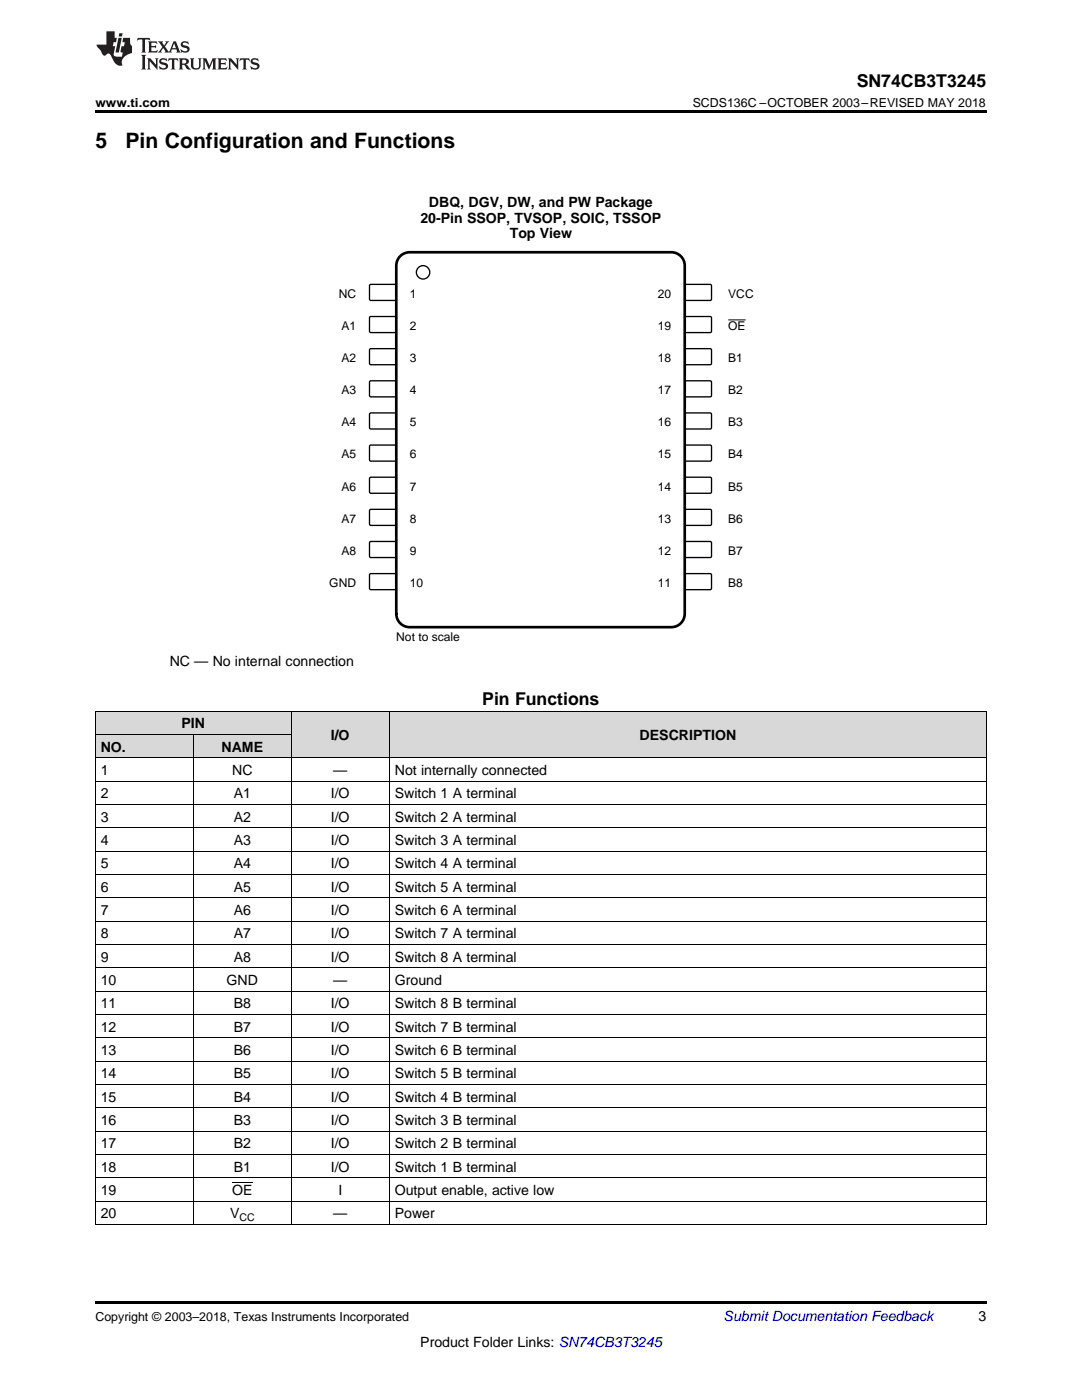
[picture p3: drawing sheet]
<svg xmlns="http://www.w3.org/2000/svg" width="216mm" height="279mm" viewBox="0 0 216 279" stroke-linecap="round" stroke-linejoin="round" font-family="sans-serif">
<g fill="#d8d8d8">
<path d="M58.1 142h19.6v9.3h-19.6z"/>
<path d="M77.7 142h119.1v9.3h-119.1z"/>
<path d="M19 146.6h19.6v4.7h-19.6z"/>
<path d="M38.6 146.6h19.5v4.7h-19.5z"/>
<path d="M19 142h19.6v4.6h-19.6z"/>
<path d="M38.6 142h19.5v4.6h-19.5z"/>
</g>
<path d="M19 259.7h177.8v.5h-177.8z" fill="#000"/>
<g fill="none" stroke="#000" stroke-width=".2">
<path d="M19 155.9h177.8M19 151.3h177.8M19 146.6h39.1M19 141.9h177.8M19.1 142v102.4M38.5 146.6v97.8M58.1 142v102.4M77.7 142v102.4M196.8 142v102.4M19 179.2h177.8M19 174.5h177.8M19 169.9h177.8"/>
<path d="M19 165.2h177.8M19 160.6h177.8M19 197.8h177.8M19 193.2h177.8M19 188.5h177.8M19 183.9h177.8M19 216.4h177.8M19 211.8h177.8M19 207.1h177.8M19 202.5h177.8M19 239.7h177.8M19 235.1h177.8"/>
<path d="M19 230.4h177.8M19 225.8h177.8M19 221.1h177.8M19 244.4h177.8"/>
</g>
<path d="M73.8 56.9l.2-.1h4.9l.2 .2-.1 2.8-.2 .2-4.9-.1-.2-.2z" fill-rule="evenodd" fill="#fff"/>
<path d="M73.8 56.9l.2-.1h4.9l.2 .2-.1 2.8-.2 .2-4.9-.1-.2-.2z" fill="none" stroke="#000" stroke-width=".27"/>
<path d="M136.7 56.9l.2-.1h4.9l.2 .2-.1 2.8-.2 .2-4.9-.1-.2-.2z" fill-rule="evenodd" fill="#fff"/>
<path d="M136.7 56.9l.2-.1h4.9l.2 .2-.1 2.8-.2 .2-4.9-.1-.2-.2z" fill="none" stroke="#000" stroke-width=".27"/>
<path d="M73.8 63.3l.2-.1h4.9l.2 .2-.1 2.8-.2 .2-4.9-.1-.2-.2z" fill-rule="evenodd" fill="#fff"/>
<path d="M73.8 63.3l.2-.1h4.9l.2 .2-.1 2.8-.2 .2-4.9-.1-.2-.2z" fill="none" stroke="#000" stroke-width=".27"/>
<path d="M136.7 63.3l.2-.1h4.9l.2 .2-.1 2.8-.2 .2-4.9-.1-.2-.2z" fill-rule="evenodd" fill="#fff"/>
<path d="M136.7 63.3l.2-.1h4.9l.2 .2-.1 2.8-.2 .2-4.9-.1-.2-.2z" fill="none" stroke="#000" stroke-width=".27"/>
<path d="M145.3 63.8h3.5" fill="none" stroke="#000" stroke-width=".2"/>
<path d="M73.8 69.7l.2-.1h4.9l.2 .2-.1 2.9-.2 .1h-4.9l-.2-.3z" fill-rule="evenodd" fill="#fff"/>
<path d="M73.8 69.7l.2-.1h4.9l.2 .2-.1 2.9-.2 .1h-4.9l-.2-.3z" fill="none" stroke="#000" stroke-width=".27"/>
<path d="M136.7 69.7l.2-.1h4.9l.2 .2-.1 2.9-.2 .1h-4.9l-.2-.3z" fill-rule="evenodd" fill="#fff"/>
<path d="M136.7 69.7l.2-.1h4.9l.2 .2-.1 2.9-.2 .1h-4.9l-.2-.3z" fill="none" stroke="#000" stroke-width=".27"/>
<path d="M73.8 76.1l.2-.1h4.9l.2 .3-.1 2.8-.2 .1h-4.9l-.2-.3z" fill-rule="evenodd" fill="#fff"/>
<path d="M73.8 76.1l.2-.1h4.9l.2 .3-.1 2.8-.2 .1h-4.9l-.2-.3z" fill="none" stroke="#000" stroke-width=".27"/>
<path d="M136.7 76.1l.2-.1h4.9l.2 .3-.1 2.8-.2 .1h-4.9l-.2-.3z" fill-rule="evenodd" fill="#fff"/>
<path d="M136.7 76.1l.2-.1h4.9l.2 .3-.1 2.8-.2 .1h-4.9l-.2-.3z" fill="none" stroke="#000" stroke-width=".27"/>
<path d="M73.8 82.5l.2-.1h4.9l.2 .3-.1 2.8-.2 .1h-4.9l-.2-.3z" fill-rule="evenodd" fill="#fff"/>
<path d="M73.8 82.5l.2-.1h4.9l.2 .3-.1 2.8-.2 .1h-4.9l-.2-.3z" fill="none" stroke="#000" stroke-width=".27"/>
<path d="M136.7 82.5l.2-.1h4.9l.2 .3-.1 2.8-.2 .1h-4.9l-.2-.3z" fill-rule="evenodd" fill="#fff"/>
<path d="M136.7 82.5l.2-.1h4.9l.2 .3-.1 2.8-.2 .1h-4.9l-.2-.3z" fill="none" stroke="#000" stroke-width=".27"/>
<path d="M73.8 89l.2-.2 4.9 .1 .2 .2-.1 2.8-.2 .1h-4.9l-.2-.2z" fill-rule="evenodd" fill="#fff"/>
<path d="M73.8 89l.2-.2 4.9 .1 .2 .2-.1 2.8-.2 .1h-4.9l-.2-.2z" fill="none" stroke="#000" stroke-width=".27"/>
<path d="M136.7 89l.2-.2 4.9 .1 .2 .2-.1 2.8-.2 .1h-4.9l-.2-.2z" fill-rule="evenodd" fill="#fff"/>
<path d="M136.7 89l.2-.2 4.9 .1 .2 .2-.1 2.8-.2 .1h-4.9l-.2-.2z" fill="none" stroke="#000" stroke-width=".27"/>
<path d="M73.9 95.3h5l.2 .2-.1 2.8-.2 .1h-4.9l-.2-.2v-2.7z" fill-rule="evenodd" fill="#fff"/>
<path d="M73.9 95.3h5l.2 .2-.1 2.8-.2 .1h-4.9l-.2-.2v-2.7z" fill="none" stroke="#000" stroke-width=".27"/>
<path d="M136.8 95.3h5l.2 .2-.1 2.8-.2 .1h-4.9l-.2-.2v-2.7z" fill-rule="evenodd" fill="#fff"/>
<path d="M136.8 95.3h5l.2 .2-.1 2.8-.2 .1h-4.9l-.2-.2v-2.7z" fill="none" stroke="#000" stroke-width=".27"/>
<path d="M73.9 101.7h5l.2 .2-.1 2.8-.2 .2-4.9-.1-.2-.2v-2.7z" fill-rule="evenodd" fill="#fff"/>
<path d="M73.9 101.7h5l.2 .2-.1 2.8-.2 .2-4.9-.1-.2-.2v-2.7z" fill="none" stroke="#000" stroke-width=".27"/>
<path d="M136.8 101.7h5l.2 .2-.1 2.8-.2 .2-4.9-.1-.2-.2v-2.7z" fill-rule="evenodd" fill="#fff"/>
<path d="M136.8 101.7h5l.2 .2-.1 2.8-.2 .2-4.9-.1-.2-.2v-2.7z" fill="none" stroke="#000" stroke-width=".27"/>
<path d="M73.9 108.1h5l.2 .2-.1 2.8-.2 .2-4.9-.1-.2-.2v-2.7z" fill-rule="evenodd" fill="#fff"/>
<path d="M73.9 108.1h5l.2 .2-.1 2.8-.2 .2-4.9-.1-.2-.2v-2.7z" fill="none" stroke="#000" stroke-width=".27"/>
<path d="M136.8 108.1h5l.2 .2-.1 2.8-.2 .2-4.9-.1-.2-.2v-2.7z" fill-rule="evenodd" fill="#fff"/>
<path d="M136.8 108.1h5l.2 .2-.1 2.8-.2 .2-4.9-.1-.2-.2v-2.7z" fill="none" stroke="#000" stroke-width=".27"/>
<path d="M73.8 114.6l.2-.1h4.9l.2 .2-.1 2.9-.2 .1-4.9-.1-.2-.2z" fill-rule="evenodd" fill="#fff"/>
<path d="M73.8 114.6l.2-.1h4.9l.2 .2-.1 2.9-.2 .1-4.9-.1-.2-.2z" fill="none" stroke="#000" stroke-width=".27"/>
<path d="M136.8 114.5h5l.2 .2-.1 2.9-.2 .1-4.9-.1-.2-.2v-2.7z" fill-rule="evenodd" fill="#fff"/>
<g fill="none" stroke="#000" stroke-width=".27">
<path d="M136.8 114.5h5l.2 .2-.1 2.9-.2 .1-4.9-.1-.2-.2v-2.7z"/>
<circle cx="84.4" cy="54.3" r="1.34"/>
</g>
<path d="M79.7 51.3a2.67 2.67 0 0 1 2-1h52.3a2.67 2.67 0 0 1 2.6 2.7v69.5a2.67 2.67 0 0 1-2.6 2.7h-52.3a2.67 2.67 0 0 1-2.6-2.7v-69.5v-.6z" fill="none" stroke="#000" stroke-width=".53"/>
<path d="M19 22h177.8v.5h-177.8z" fill="#000"/>
<g fill="#231f20">
<path d="M27.5 7.6l-.1 .5 .4-.2h.6v.1v2.1l-.2 .4h1l-.3-.4v-2.1l.1-.1h.5l.5 .2-.2-.5zM29.5 8.3l.2 .3v1.5l-.2 .4h1.8l.2-.6a1.04 1.04 0 0 1-1.3 .2v-.7h.6l.3 .2v-.6l-.3 .2h-.6v-.6l.8-.1 .4 .3-.2-.5zM31.5 8.3l.9 1.1-.9 1.1h.8l-.2-.2 .5-.7 .4 .7-.2 .2h1.5l-.1-.2 .1-.4h.9l.1 .4-.2 .2h1l-.3-.3-.7-1.9h-.5l-.9 2-.8-1 .9-1h-.8l.1 .3-.3 .5-.4-.6 .2-.2zM34.7 8.6l.4 1h-.7zM36.3 8.4a.63 .63 0 0 0-.2 .7 .63 .63 0 0 0 .6 .4l.6 .2 .1 .2a.75 .75 0 0 1-.7 .4 .75 .75 0 0 1-.6-.5l.1 .7 .1-.1a1.11 1.11 0 0 0 1.5-.6 1.13 1.13 0 0 0-1.2-.8l-.1-.4a1.04 1.04 0 0 1 1.2 .2l-.2-.5-.1 .1-.5-.2zM28.2 10.9l.2 .4v2.2l-.2 .4h1l-.3-.4v-2.2l.3-.4zM29.3 11.6l.3 .4v1.5l-.3 .4h.8l-.2-.4v-1.3l1.5 1.7v-1.9l.2-.4h-.7l.2 .4v.9l-1.1-1.3zM32 11.8a.62 .62 0 0 0-.2 .7 .62 .62 0 0 0 .6 .4l.6 .1 .1 .3a.76 .76 0 0 1-.7 .3 .76 .76 0 0 1-.6-.4l.1 .7 .1-.1a1.11 1.11 0 0 0 1.5-.6 1.13 1.13 0 0 0-1.2-.8l-.1-.4a1.04 1.04 0 0 1 1.2 .2l-.2-.6-.1 .1-.5-.1zM33.7 11.6l-.2 .6a.61 .61 0 0 1 .8-.3v1.6l-.2 .4h.9l-.2-.4v-1.6a.63 .63 0 0 1 .8 .3l-.2-.6zM35.6 11.6l.3 .4v1.5l-.3 .4h1l-.2-.2v-.8l.5 .2a.76 .76 0 0 0 1.2 .7l-1-1a.58 .58 0 0 0 .6-.5 .58 .58 0 0 0-.5-.6zM36.4 11.9h.1a.45 .45 0 0 1 .5 .1 .45 .45 0 0 1 .1 .5l-.7 .2zM37.9 11.6l.2 .2a2.17 2.17 0 0 0 .3 1.9 .99 .99 0 0 0 1.6-.6v-1.1l.2-.4h-.7l.2 .2a1.92 1.92 0 0 1-.2 1.8 .6 .6 0 0 1-.9-.5v-1.1l.2-.4zM40.4 11.6l.2 .4v1.5l-.2 .4h.7l-.2-.4v-1.4l.8 1.8 .8-1.8v1.4l-.2 .4h.9l-.2-.4v-1.5l.2-.4h-.8l-.6 1.5-.6-1.5zM43.4 11.6l.2 .4v1.5l-.2 .4h1.8l.2-.6a1.04 1.04 0 0 1-1.3 .1v-.6h.5l.4 .2v-.6l-.4 .2h-.5v-.7h.8l.3 .3-.1-.6zM45.5 11.6l.2 .4v1.5l-.2 .4h.7l-.2-.4v-1.3l1.5 1.7v-1.9l.2-.4h-.7l.2 .4v.9l-1.1-1.3zM47.9 11.6l-.1 .6a.61 .61 0 0 1 .8-.3v1.6l-.3 .4h1l-.3-.4 .1-1.6a.63 .63 0 0 1 .7 .3l-.1-.6zM50.2 11.8a.62 .62 0 0 0-.2 .7 .62 .62 0 0 0 .6 .4l.6 .1 .2 .3a.76 .76 0 0 1-.8 .3 .76 .76 0 0 1-.6-.4l.1 .7 .2-.1a1.11 1.11 0 0 0 1.5-.6 1.13 1.13 0 0 0-1.3-.8l-.1-.4a1.04 1.04 0 0 1 1.2 .2l-.1-.6-.2 .1-.5-.1z"/>
<path d="M21.2 6.3v2.6h-1.9l.1 .4 .7 .9a.91 .91 0 0 0 1 .8 .56 .56 0 0 1 .5-.3 .56 .56 0 0 1 .5 .3l.4 .8a1.53 1.53 0 0 0 1.9 1.2 1.54 1.54 0 0 1 1-2.1l.9-.3v-1.4a1.52 1.52 0 0 1-.3-1.6h-1.4l-.2 .8h.5l-.2 .8h-.4l-.2 1v.2l.4 .1-.2 .8a1.93 1.93 0 0 1-1.6-.3l.3-1.8h-.5l.2-.8h.4l.2-.8h-.4v-1.3zM23.6 7.6l-.6 2.9h.7l.6-2.9zM23.8 6.6l-.1 .7h.6l.2-.7z"/>
</g>
<path d="M46.3 236h4.1" fill="none" stroke="#000" stroke-width=".2"/>
<g font-size="4.2">
<text x="19" y="29.6">5</text>
<text x="25" y="29.6">Pin Configuration and Functions</text>
</g>
<g font-size="3.5">
<text x="171" y="17.3">SN74CB3T3245</text>
<text x="96.2" y="140.7">Pin Functions</text>
</g>
<g font-size="2.8">
<text x="85.6" y="41.2">DBQ, DGV, DW, and PW Package</text>
<text x="83.9" y="44.4">20-Pin SSOP, TVSOP, SOIC, TSSOP</text>
<text x="101.7" y="47.6">Top View</text>
<text x="33.9" y="133">NC — No internal connection</text>
<text x="36.2" y="145.4">PIN</text>
<text x="66" y="147.7">I/O</text>
<text x="127.6" y="147.7">DESCRIPTION</text>
<text x="20.1" y="150">NO.</text>
<text x="20.1" y="154.7">1</text>
<text x="44.2" y="150">NAME</text>
<text x="46.3" y="154.7">NC</text>
<text x="66.5" y="154.7">—</text>
<text x="78.8" y="154.7">Not internally connected</text>
<text x="20.1" y="159.3">2</text>
<text x="46.6" y="159.3">A1</text>
<text x="66" y="159.3">I/O</text>
<text x="78.8" y="159.3">Switch 1 A terminal</text>
<text x="20.1" y="164">3</text>
<text x="46.6" y="164">A2</text>
<text x="66" y="164">I/O</text>
<text x="78.8" y="164">Switch 2 A terminal</text>
<text x="20.1" y="168.7">4</text>
<text x="20.1" y="173.3">5</text>
<text x="46.6" y="168.7">A3</text>
<text x="46.6" y="173.3">A4</text>
<text x="66" y="168.7">I/O</text>
<text x="66" y="173.3">I/O</text>
<text x="78.8" y="168.7">Switch 3 A terminal</text>
<text x="78.8" y="173.3">Switch 4 A terminal</text>
<text x="20.1" y="178">6</text>
<text x="46.6" y="178">A5</text>
<text x="66" y="178">I/O</text>
<text x="78.8" y="178">Switch 5 A terminal</text>
<text x="20.1" y="182.6">7</text>
<text x="46.6" y="182.6">A6</text>
<text x="66" y="182.6">I/O</text>
<text x="78.8" y="182.6">Switch 6 A terminal</text>
<text x="20.1" y="187.3">8</text>
<text x="20.1" y="191.9">9</text>
<text x="46.6" y="187.3">A7</text>
<text x="46.6" y="191.9">A8</text>
<text x="66" y="187.3">I/O</text>
<text x="66" y="191.9">I/O</text>
<text x="78.8" y="187.3">Switch 7 A terminal</text>
<text x="78.8" y="191.9">Switch 8 A terminal</text>
<text x="20.1" y="196.6">10</text>
<text x="45.2" y="196.6">GND</text>
<text x="66.5" y="196.6">—</text>
<text x="78.8" y="196.6">Ground</text>
<text x="20.1" y="201.3">11</text>
<text x="46.6" y="201.3">B8</text>
<text x="66" y="201.3">I/O</text>
<text x="78.8" y="201.3">Switch 8 B terminal</text>
<text x="20.1" y="205.9">12</text>
<text x="46.6" y="205.9">B7</text>
<text x="66" y="205.9">I/O</text>
<text x="78.8" y="205.9">Switch 7 B terminal</text>
<text x="20.1" y="210.6">13</text>
<text x="20.1" y="215.2">14</text>
<text x="46.6" y="210.6">B6</text>
<text x="46.6" y="215.2">B5</text>
<text x="66" y="210.6">I/O</text>
<text x="66" y="215.2">I/O</text>
<text x="78.8" y="210.6">Switch 6 B terminal</text>
<text x="78.8" y="215.2">Switch 5 B terminal</text>
<text x="20.1" y="219.9">15</text>
<text x="46.6" y="219.9">B4</text>
<text x="66" y="219.9">I/O</text>
<text x="78.8" y="219.9">Switch 4 B terminal</text>
<text x="20.1" y="224.5">16</text>
<text x="46.6" y="224.5">B3</text>
<text x="66" y="224.5">I/O</text>
<text x="78.8" y="224.5">Switch 3 B terminal</text>
<text x="20.1" y="229.2">17</text>
<text x="20.1" y="233.9">18</text>
<text x="46.6" y="229.2">B2</text>
<text x="46.6" y="233.9">B1</text>
<text x="66" y="229.2">I/O</text>
<text x="66" y="233.9">I/O</text>
<text x="78.8" y="229.2">Switch 2 B terminal</text>
<text x="78.8" y="233.9">Switch 1 B terminal</text>
<text x="20.1" y="238.5">19</text>
<text x="46.3" y="238.5">OE</text>
<text x="67.5" y="238.5">I</text>
<text x="78.8" y="238.5">Output enable, active low</text>
<text x="20.1" y="243.2">20</text>
<text x="45.9" y="243.2">V</text>
<text x="66.5" y="243.2">—</text>
<text x="78.8" y="243.2">Power</text>
<text x="195.3" y="263.6">3</text>
<text x="83.9" y="268.9">Product Folder Links: SN74CB3T3245</text>
</g>
<text font-size="2.8" fill="#0000c8" x="144.4" y="263.6">Submit Documentation Feedback</text>
<g font-size="2.5">
<text x="19" y="21.4">www.ti.com</text>
<text x="138.2" y="21.4">SCDS136C –OCTOBER 2003–REVISED MAY 2018</text>
<text x="19" y="263.6">Copyright © 2003–2018, Texas Instruments Incorporated</text>
</g>
<g font-size="2.4">
<text x="67.6" y="59.4">NC</text>
<text x="81.7" y="59.4">1</text>
<text x="131.3" y="59.4">20</text>
<text x="145.3" y="59.4">VCC</text>
<text x="68.1" y="65.8">A1</text>
<text x="81.7" y="65.8">2</text>
<text x="131.3" y="65.8">19</text>
<text x="145.3" y="65.8">OE</text>
<text x="68.1" y="72.3">A2</text>
<text x="81.7" y="72.3">3</text>
<text x="131.3" y="72.3">18</text>
<text x="145.3" y="72.3">B1</text>
<text x="68.1" y="78.7">A3</text>
<text x="81.7" y="78.7">4</text>
<text x="131.3" y="78.7">17</text>
<text x="145.3" y="78.7">B2</text>
<text x="68.1" y="85.1">A4</text>
<text x="81.7" y="85.1">5</text>
<text x="131.3" y="85.1">16</text>
<text x="145.3" y="85.1">B3</text>
<text x="68.1" y="91.5">A5</text>
<text x="81.7" y="91.5">6</text>
<text x="131.3" y="91.5">15</text>
<text x="145.3" y="91.5">B4</text>
<text x="68.1" y="97.9">A6</text>
<text x="81.7" y="97.9">7</text>
<text x="131.3" y="97.9">14</text>
<text x="145.3" y="97.9">B5</text>
<text x="68.1" y="104.3">A7</text>
<text x="81.7" y="104.3">8</text>
<text x="131.3" y="104.3">13</text>
<text x="145.3" y="104.3">B6</text>
<text x="68.1" y="110.7">A8</text>
<text x="81.7" y="110.7">9</text>
<text x="131.3" y="110.7">12</text>
<text x="145.3" y="110.7">B7</text>
<text x="65.7" y="117.1">GND</text>
<text x="81.7" y="117.1">10</text>
<text x="131.3" y="117.1">11</text>
<text x="145.3" y="117.1">B8</text>
<text x="79.1" y="127.8">Not to scale</text>
</g>
<text font-size="2.1" x="47.8" y="243.7">CC</text>
</svg>
